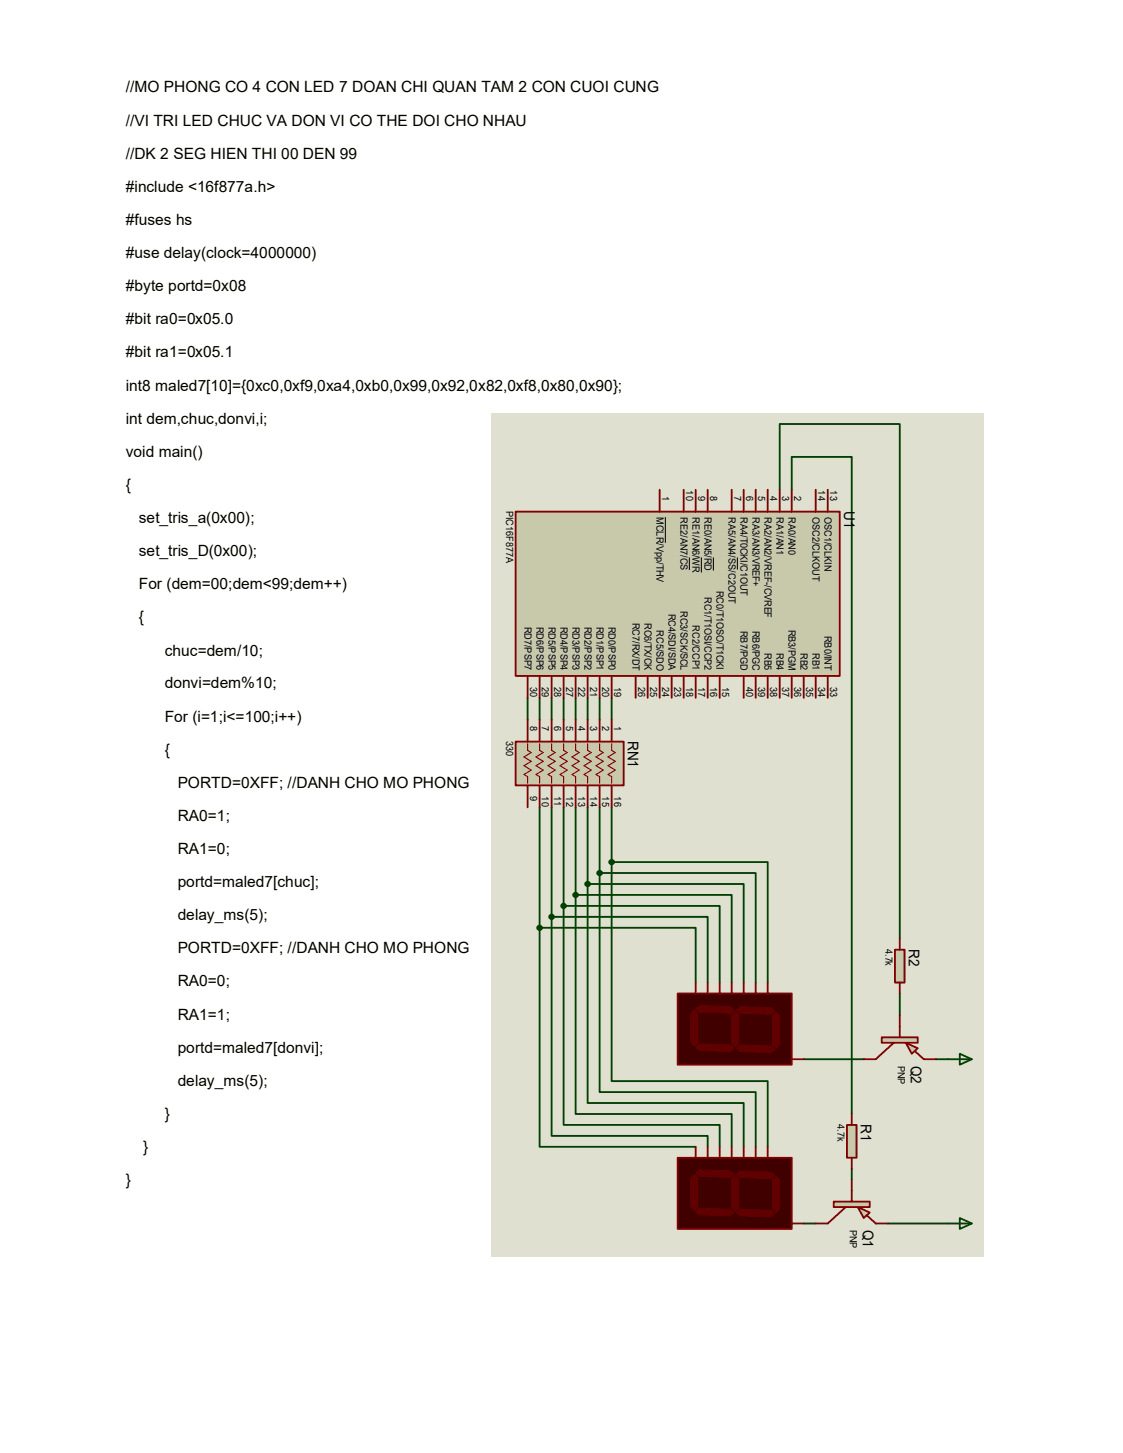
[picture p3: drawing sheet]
<svg xmlns="http://www.w3.org/2000/svg" width="216mm" height="279mm" viewBox="0 0 216 279" stroke-linecap="round" stroke-linejoin="round" font-family="sans-serif">
<path d="M94.4 79.5h94.7v162.2h-94.7z" fill="#e0e0d0"/>
<g fill="none" stroke="#004000" stroke-width=".35">
<path d="M149.9 94.2v-12.7h23.1v99M152.2 94.2v-6.3h11.5v126.3M101.4 134.2v4.2M103.7 134.2v4.2M106 134.2v4.2M108.4 134.2v4.2M110.7 134.2v4.2M113 134.2v4.2M115.3 134.2v4.2M117.6 134.2v4.2M103.7 155.2v23.2M106 155.2v21.1"/>
<path d="M108.4 155.2v19M110.7 155.2v16.9M113 155.2v14.8M115.3 155.2v12.7M117.6 155.2v10.6M103.7 178.4v42.1h30M103.7 178.4h30v10.5M106 176.3v42.1h30.1v2.1M106 176.3h30.1v12.6M108.4 174.2v42.1h30v4.2M108.4 174.2h30v14.7M110.7 172.1v42.1h30v6.3"/>
<path d="M110.7 172.1h30v16.8M113 170v42.1h30v8.4M113 170h30v18.9M115.3 167.9v42.1h30v10.5M115.3 167.9h30v21M117.6 165.8v42.1h30v12.6M117.6 165.8h30v23.1M173 191v4.3M154.5 203.7h11.6M179.9 203.7h2.3M154.5 235.3h2.3M163.7 224.7v2.1"/>
<path d="M170.7 235.3h11.5"/>
</g>
<path d="M99.1 98.4h62.3v31.6h-62.3z" fill-rule="evenodd" fill="#c8c8aa" stroke="#800000" stroke-width=".35"/>
<g fill="none" stroke="#800000" stroke-width=".35">
<path d="M126.8 94.2v4.2M131.4 94.2v4.2M133.7 94.2v4.2M136.1 94.2v4.2M140.7 94.2v4.2M143 94.2v4.2M145.3 94.2v4.2M147.6 94.2v4.2M149.9 94.2v4.2M152.2 94.2v4.2M156.8 94.2v4.2M159.1 94.2v4.2"/>
<path d="M101.4 130v4.2M103.7 130v4.2M106 130v4.2M108.4 130v4.2M110.7 130v4.2M113 130v4.2M115.3 130v4.2M117.6 130v4.2M122.2 130v4.2M124.5 130v4.2M126.8 130v4.2M129.1 130v4.2"/>
<path d="M131.4 130v4.2M133.7 130v4.2M136.1 130v4.2M138.4 130v4.2M143 130v4.2M145.3 130v4.2M147.6 130v4.2M149.9 130v4.2M152.2 130v4.2M154.5 130v4.2M156.8 130v4.2M159.1 130v4.2"/>
</g>
<path d="M127.9 99.4v5M132.5 107.2v2.4M134.8 107.2v2.9M137.1 107.2v2.5M141.8 107.2v2.3" fill="none" stroke="#000" stroke-width=".19"/>
<path d="M99.1 142.6h20.8v8.4h-20.8z" fill-rule="evenodd" fill="#c8c8aa" stroke="#800000" stroke-width=".35"/>
<path d="M101.4 143v1.3l.7 .4-1.4 .9 1.4 .8-1.4 .8 1.4 .9-1.4 .8 .7 .4v1.3M103.7 143v1.3l.7 .4-1.4 .9 1.4 .8-1.4 .8 1.4 .9-1.4 .8 .7 .4v1.3M106 143v1.3l.7 .4-1.3 .9 1.3 .8-1.3 .8 1.3 .9-1.3 .8 .6 .4v1.3M108.4 143v1.3l.6 .4-1.3 .9 1.3 .8-1.3 .8 1.3 .9-1.3 .8 .7 .4v1.3M110.7 143v1.3l.7 .4-1.4 .9 1.4 .8-1.4 .8 1.4 .9-1.4 .8 .7 .4v1.3M113 143v1.3l.7 .4-1.4 .9 1.4 .8-1.4 .8 1.4 .9-1.4 .8 .7 .4v1.3M115.3 143v1.3l.7 .4-1.4 .9 1.4 .8-1.4 .8 1.4 .9-1.4 .8 .7 .4v1.3M117.6 143v1.3l.7 .4-1.4 .9 1.4 .8-1.4 .8 1.4 .9-1.4 .8 .7 .4v1.3" fill="none" stroke="#800000" stroke-width=".21"/>
<g fill="none" stroke="#800000" stroke-width=".35">
<path d="M101.4 138.4v4.2M103.7 138.4v4.2M106 138.4v4.2M108.4 138.4v4.2M110.7 138.4v4.2M113 138.4v4.2M115.3 138.4v4.2M117.6 138.4v4.2M101.4 151v4.2M103.7 151v4.2M106 151v4.2M108.4 151v4.2"/>
<path d="M110.7 151v4.2M113 151v4.2M115.3 151v4.2M117.6 151v4.2"/>
</g>
<path d="M130.3 222.6h21.9v13.7h-21.9z" fill-rule="evenodd" fill="#400000" stroke="#800000" stroke-width=".35"/>
<g fill="#600000" stroke="#600000" stroke-width=".19">
<path d="M148.5 226.8l.7-.6 .7 .6v5.7l-.7 .7-.7-.7z" fill-rule="evenodd"/>
<path d="M141.6 233.2l.7-.7 6 .2 .7 .7-.7 .6-6-.2z" fill-rule="evenodd"/>
<path d="M140.7 226.6l.7-.6 .7 .6v5.7l-.7 .6-.7-.6z" fill-rule="evenodd"/>
<path d="M141.6 225.8l.7-.6 6 .2 .7 .6-.7 .6-6-.2z" fill-rule="evenodd"/>
<path d="M133.7 232.9l.7-.6 6 .2 .7 .7-.7 .6-6-.2z" fill-rule="evenodd"/>
<path d="M132.8 226.4l.7-.6 .7 .6v5.7l-.7 .6-.7-.6z" fill-rule="evenodd"/>
<path d="M133.7 225.6l.7-.7 6 .3 .7 .6-.7 .6-6-.2z" fill-rule="evenodd"/>
</g>
<path d="M133.7 220.5v2.1M136.1 220.5v2.1M138.4 220.5v2.1M140.7 220.5v2.1M143 220.5v2.1M145.3 220.5v2.1M147.6 220.5v2.1M152.2 235.3h2.3" fill="none" stroke="#800000" stroke-width=".35"/>
<g fill="#004000" stroke="#004000" stroke-width=".35">
<circle cx="103.7" cy="178.4" r=".44"/>
<circle cx="106" cy="176.3" r=".44"/>
<circle cx="108.4" cy="174.2" r=".44"/>
<circle cx="110.7" cy="172.1" r=".44"/>
<circle cx="113" cy="170" r=".44"/>
<circle cx="115.3" cy="167.9" r=".44"/>
<circle cx="117.6" cy="165.8" r=".44"/>
</g>
<g fill="#c8c8aa" stroke="#800000" stroke-width=".35">
<path d="M164.9 232.1l2.3 1.1-1.1 1z"/>
<path d="M160.3 231.1h6.9v1h-6.9z" fill-rule="evenodd"/>
</g>
<path d="M162.6 232.1l-3.5 3.2h-2.3M163.7 226.8v4.3M166.7 233.8l1.7 1.5h2.3" fill="none" stroke="#800000" stroke-width=".35"/>
<path d="M182.2 203.7h4.6M184.5 202.6l2.3 1.1-2.3 1zM182.2 235.3h4.6M184.5 234.2l2.3 1.1-2.3 1z" fill="none" stroke="#004000" stroke-width=".35"/>
<path d="M162.8 216.3h1.9v6.3h-1.9z" fill-rule="evenodd" fill="#c8c8aa" stroke="#800000" stroke-width=".35"/>
<path d="M163.7 214.2v2.1M163.7 222.6v2.1" fill="none" stroke="#800000" stroke-width=".35"/>
<path d="M172.1 182.6h1.8v6.3h-1.8z" fill-rule="evenodd" fill="#c8c8aa" stroke="#800000" stroke-width=".35"/>
<path d="M173 180.5v2.1M173 188.9v2.1" fill="none" stroke="#800000" stroke-width=".35"/>
<path d="M130.3 191h21.9v13.7h-21.9z" fill-rule="evenodd" fill="#400000" stroke="#800000" stroke-width=".35"/>
<g fill="#600000" stroke="#600000" stroke-width=".19">
<path d="M148.5 195.3l.7-.7 .7 .7v5.6l-.7 .7-.7-.7z" fill-rule="evenodd"/>
<path d="M141.6 201.6l.7-.7 6 .3 .7 .6-.7 .6-6-.2z" fill-rule="evenodd"/>
<path d="M140.7 195l.7-.6 .7 .6v5.7l-.7 .7-.7-.7z" fill-rule="evenodd"/>
<path d="M141.6 194.2l.7-.6 6 .2 .7 .6-.7 .6-6-.2z" fill-rule="evenodd"/>
<path d="M133.7 201.4l.7-.7 6 .2 .7 .7-.7 .6-6-.2z" fill-rule="evenodd"/>
<path d="M132.8 194.8l.7-.6 .7 .6v5.7l-.7 .7-.7-.7z" fill-rule="evenodd"/>
<path d="M133.7 194l.7-.6 6 .2 .7 .6-.7 .6-6-.2z" fill-rule="evenodd"/>
</g>
<path d="M133.7 188.9v2.1M136.1 188.9v2.1M138.4 188.9v2.1M140.7 188.9v2.1M143 188.9v2.1M145.3 188.9v2.1M147.6 188.9v2.1M152.2 203.7h2.3" fill="none" stroke="#800000" stroke-width=".35"/>
<g fill="#c8c8aa" stroke="#800000" stroke-width=".35">
<path d="M174.1 200.5l2.3 1.1-1.1 1z"/>
<path d="M169.5 199.5h6.9v1h-6.9z" fill-rule="evenodd"/>
</g>
<path d="M173 195.3v4.2M171.8 200.5l-3.4 3.2h-2.3M176 202.2l1.6 1.5h2.3" fill="none" stroke="#800000" stroke-width=".35"/>
<g font-size="3">
<text x="24.2" y="17.8">//MO PHONG CO 4 CON LED 7 DOAN CHI QUAN TAM 2 CON CUOI CUNG</text>
<text x="24.2" y="24.2">//VI TRI LED CHUC VA DON VI CO THE DOI CHO NHAU</text>
<text x="24.2" y="30.5">//DK 2 SEG HIEN THI 00 DEN 99</text>
<text x="24.2" y="36.9">#include &lt;16f877a.h&gt;</text>
<text x="24.2" y="43.3">#fuses hs</text>
<text x="24.2" y="49.6">#use delay(clock=4000000)</text>
<text x="24.2" y="56">#byte portd=0x08</text>
<text x="24.2" y="62.4">#bit ra0=0x05.0</text>
<text x="24.2" y="68.7">#bit ra1=0x05.1</text>
<text x="24.2" y="75.1">int8 maled7[10]={0xc0,0xf9,0xa4,0xb0,0x99,0x92,0x82,0xf8,0x80,0x90};</text>
<text x="24.2" y="81.4">int dem,chuc,donvi,i;</text>
<text x="24.2" y="87.8">void main()</text>
<text x="24.2" y="94.2">{</text>
<text x="26.7" y="100.6">set_tris_a(0x00);</text>
<text x="26.7" y="106.9">set_tris_D(0x00);</text>
<text x="26.7" y="113.3">For (dem=00;dem&lt;99;dem++)</text>
<text x="26.7" y="119.7">{</text>
<text x="31.7" y="126.1">chuc=dem/10;</text>
<text x="31.7" y="132.4">donvi=dem%10;</text>
<text x="31.7" y="138.8">For (i=1;i&lt;=100;i++)</text>
<text x="31.7" y="145.2">{</text>
<text x="34.2" y="151.5">PORTD=0XFF; //DANH CHO MO PHONG</text>
<text x="34.2" y="157.9">RA0=1;</text>
<text x="34.2" y="164.3">RA1=0;</text>
<text x="34.2" y="170.6">portd=maled7[chuc];</text>
<text x="34.2" y="177">delay_ms(5);</text>
<text x="34.2" y="183.3">PORTD=0XFF; //DANH CHO MO PHONG</text>
<text x="34.2" y="189.7">RA0=0;</text>
<text x="34.2" y="196.1">RA1=1;</text>
<text x="34.2" y="202.4">portd=maled7[donvi];</text>
<text x="34.2" y="208.8">delay_ms(5);</text>
<text x="31.7" y="215.2">}</text>
<text x="27.5" y="221.6">}</text>
<text x="24.2" y="227.9">}</text>
</g>
<g font-size="2.8">
<text x="162.3" y="98.3" transform="rotate(90 162.3 98.3)">U1</text>
<text x="120.7" y="142.4" transform="rotate(90 120.7 142.4)">RN1</text>
<text x="174.8" y="182.5" transform="rotate(90 174.8 182.5)">R2</text>
<text x="175.1" y="204.9" transform="rotate(90 175.1 204.9)">Q2</text>
<text x="165.5" y="216.2" transform="rotate(90 165.5 216.2)">R1</text>
<text x="165.9" y="236.5" transform="rotate(90 165.9 236.5)">Q1</text>
</g>
<g font-size="1.9">
<text x="127.3" y="95.3" transform="rotate(90 127.3 95.3)">1</text>
<text x="131.9" y="94.3" transform="rotate(90 131.9 94.3)">10</text>
<text x="134.2" y="95.3" transform="rotate(90 134.2 95.3)">9</text>
<text x="136.5" y="95.3" transform="rotate(90 136.5 95.3)">8</text>
<text x="141.1" y="95.3" transform="rotate(90 141.1 95.3)">7</text>
<text x="143.4" y="95.3" transform="rotate(90 143.4 95.3)">6</text>
<text x="145.8" y="95.3" transform="rotate(90 145.8 95.3)">5</text>
<text x="148" y="95.3" transform="rotate(90 148 95.3)">4</text>
<text x="150.4" y="95.3" transform="rotate(90 150.4 95.3)">3</text>
<text x="152.7" y="95.3" transform="rotate(90 152.7 95.3)">2</text>
<text x="157.3" y="94.3" transform="rotate(90 157.3 94.3)">14</text>
<text x="159.6" y="94.3" transform="rotate(90 159.6 94.3)">13</text>
<text x="97.3" y="98.3" transform="rotate(90 97.3 98.3)">PIC16F877A</text>
<text x="126.2" y="99.4" transform="rotate(90 126.2 99.4)">MCLR/Vpp/THV</text>
<text x="130.8" y="99.4" transform="rotate(90 130.8 99.4)">RE2/AN7/CS</text>
<text x="133.1" y="99.4" transform="rotate(90 133.1 99.4)">RE1/AN6/WR</text>
<text x="135.4" y="99.4" transform="rotate(90 135.4 99.4)">RE0/AN5/RD</text>
<text x="140" y="99.4" transform="rotate(90 140 99.4)">RA5/AN4/SS/C2OUT</text>
<text x="142.4" y="99.4" transform="rotate(90 142.4 99.4)">RA4/T0CKI/C1OUT</text>
<text x="144.7" y="99.4" transform="rotate(90 144.7 99.4)">RA3/AN3/VREF+</text>
<text x="147" y="99.4" transform="rotate(90 147 99.4)">RA2/AN2/VREF-/CVREF</text>
<text x="149.3" y="99.4" transform="rotate(90 149.3 99.4)">RA1/AN1</text>
<text x="151.6" y="99.4" transform="rotate(90 151.6 99.4)">RA0/AN0</text>
<text x="156.2" y="99.4" transform="rotate(90 156.2 99.4)">OSC2/CLKOUT</text>
<text x="158.5" y="99.4" transform="rotate(90 158.5 99.4)">OSC1/CLKIN</text>
<text x="137.8" y="113.6" transform="rotate(90 137.8 113.6)">RC0/T1OSO/T1CKI</text>
<text x="121.6" y="119.7" transform="rotate(90 121.6 119.7)">RC7/RX/DT</text>
<text x="123.9" y="119.8" transform="rotate(90 123.9 119.8)">RC6/TX/CK</text>
<text x="128.5" y="118" transform="rotate(90 128.5 118)">RC4/SDI/SDA</text>
<text x="130.8" y="117.5" transform="rotate(90 130.8 117.5)">RC3/SCK/SCL</text>
<text x="135.4" y="114.8" transform="rotate(90 135.4 114.8)">RC1/T1OSI/CCP2</text>
<text x="100.8" y="120.5" transform="rotate(90 100.8 120.5)">RD7/PSP7</text>
<text x="103.1" y="120.5" transform="rotate(90 103.1 120.5)">RD6/PSP6</text>
<text x="105.5" y="120.5" transform="rotate(90 105.5 120.5)">RD5/PSP5</text>
<text x="107.7" y="120.5" transform="rotate(90 107.7 120.5)">RD4/PSP4</text>
<text x="110.1" y="120.5" transform="rotate(90 110.1 120.5)">RD3/PSP3</text>
<text x="112.4" y="120.5" transform="rotate(90 112.4 120.5)">RD2/PSP2</text>
<text x="114.7" y="120.5" transform="rotate(90 114.7 120.5)">RD1/PSP1</text>
<text x="117" y="120.5" transform="rotate(90 117 120.5)">RD0/PSP0</text>
<text x="126.2" y="121.2" transform="rotate(90 126.2 121.2)">RC5/SDO</text>
<text x="133.1" y="120.3" transform="rotate(90 133.1 120.3)">RC2/CCP1</text>
<text x="142.4" y="121.3" transform="rotate(90 142.4 121.3)">RB7/PGD</text>
<text x="144.7" y="121.3" transform="rotate(90 144.7 121.3)">RB6/PGC</text>
<text x="147" y="125.6" transform="rotate(90 147 125.6)">RB5</text>
<text x="149.3" y="125.6" transform="rotate(90 149.3 125.6)">RB4</text>
<text x="151.6" y="121.1" transform="rotate(90 151.6 121.1)">RB3/PGM</text>
<text x="153.9" y="125.6" transform="rotate(90 153.9 125.6)">RB2</text>
<text x="156.2" y="125.6" transform="rotate(90 156.2 125.6)">RB1</text>
<text x="158.5" y="122.3" transform="rotate(90 158.5 122.3)">RB0/INT</text>
<text x="101.9" y="132.1" transform="rotate(90 101.9 132.1)">30</text>
<text x="104.2" y="132.1" transform="rotate(90 104.2 132.1)">29</text>
<text x="106.5" y="132.1" transform="rotate(90 106.5 132.1)">28</text>
<text x="108.8" y="132.1" transform="rotate(90 108.8 132.1)">27</text>
<text x="111.1" y="132.1" transform="rotate(90 111.1 132.1)">22</text>
<text x="113.5" y="132.1" transform="rotate(90 113.5 132.1)">21</text>
<text x="115.7" y="132.1" transform="rotate(90 115.7 132.1)">20</text>
<text x="118.1" y="132.1" transform="rotate(90 118.1 132.1)">19</text>
<text x="122.7" y="132.1" transform="rotate(90 122.7 132.1)">26</text>
<text x="125" y="132.1" transform="rotate(90 125 132.1)">25</text>
<text x="127.3" y="132.1" transform="rotate(90 127.3 132.1)">24</text>
<text x="129.6" y="132.1" transform="rotate(90 129.6 132.1)">23</text>
<text x="131.9" y="132.1" transform="rotate(90 131.9 132.1)">18</text>
<text x="134.2" y="132.1" transform="rotate(90 134.2 132.1)">17</text>
<text x="136.5" y="132.1" transform="rotate(90 136.5 132.1)">16</text>
<text x="138.8" y="132.1" transform="rotate(90 138.8 132.1)">15</text>
<text x="143.4" y="132.1" transform="rotate(90 143.4 132.1)">40</text>
<text x="145.8" y="132.1" transform="rotate(90 145.8 132.1)">39</text>
<text x="148" y="132.1" transform="rotate(90 148 132.1)">38</text>
<text x="150.4" y="132.1" transform="rotate(90 150.4 132.1)">37</text>
<text x="152.7" y="132.1" transform="rotate(90 152.7 132.1)">36</text>
<text x="155" y="132.1" transform="rotate(90 155 132.1)">35</text>
<text x="157.3" y="132.1" transform="rotate(90 157.3 132.1)">34</text>
<text x="159.6" y="132.1" transform="rotate(90 159.6 132.1)">33</text>
<text x="97.3" y="142.5" transform="rotate(90 97.3 142.5)">330</text>
<text x="101.9" y="139.5" transform="rotate(90 101.9 139.5)">8</text>
<text x="104.2" y="139.5" transform="rotate(90 104.2 139.5)">7</text>
<text x="106.5" y="139.5" transform="rotate(90 106.5 139.5)">6</text>
<text x="108.8" y="139.5" transform="rotate(90 108.8 139.5)">5</text>
<text x="111.1" y="139.5" transform="rotate(90 111.1 139.5)">4</text>
<text x="113.5" y="139.5" transform="rotate(90 113.5 139.5)">3</text>
<text x="115.7" y="139.5" transform="rotate(90 115.7 139.5)">2</text>
<text x="118.1" y="139.5" transform="rotate(90 118.1 139.5)">1</text>
<text x="101.9" y="153.1" transform="rotate(90 101.9 153.1)">9</text>
<text x="104.2" y="153.1" transform="rotate(90 104.2 153.1)">10</text>
<text x="106.5" y="153.1" transform="rotate(90 106.5 153.1)">11</text>
<text x="108.8" y="153.1" transform="rotate(90 108.8 153.1)">12</text>
<text x="111.1" y="153.1" transform="rotate(90 111.1 153.1)">13</text>
<text x="113.5" y="153.1" transform="rotate(90 113.5 153.1)">14</text>
<text x="115.7" y="153.1" transform="rotate(90 115.7 153.1)">15</text>
<text x="118.1" y="153.1" transform="rotate(90 118.1 153.1)">16</text>
<text x="170.2" y="182.5" transform="rotate(90 170.2 182.5)">4.7k</text>
<text x="172.6" y="204.9" transform="rotate(90 172.6 204.9)">PNP</text>
<text x="161" y="216.2" transform="rotate(90 161 216.2)">4.7k</text>
<text x="163.4" y="236.5" transform="rotate(90 163.4 236.5)">PNP</text>
</g>
</svg>
